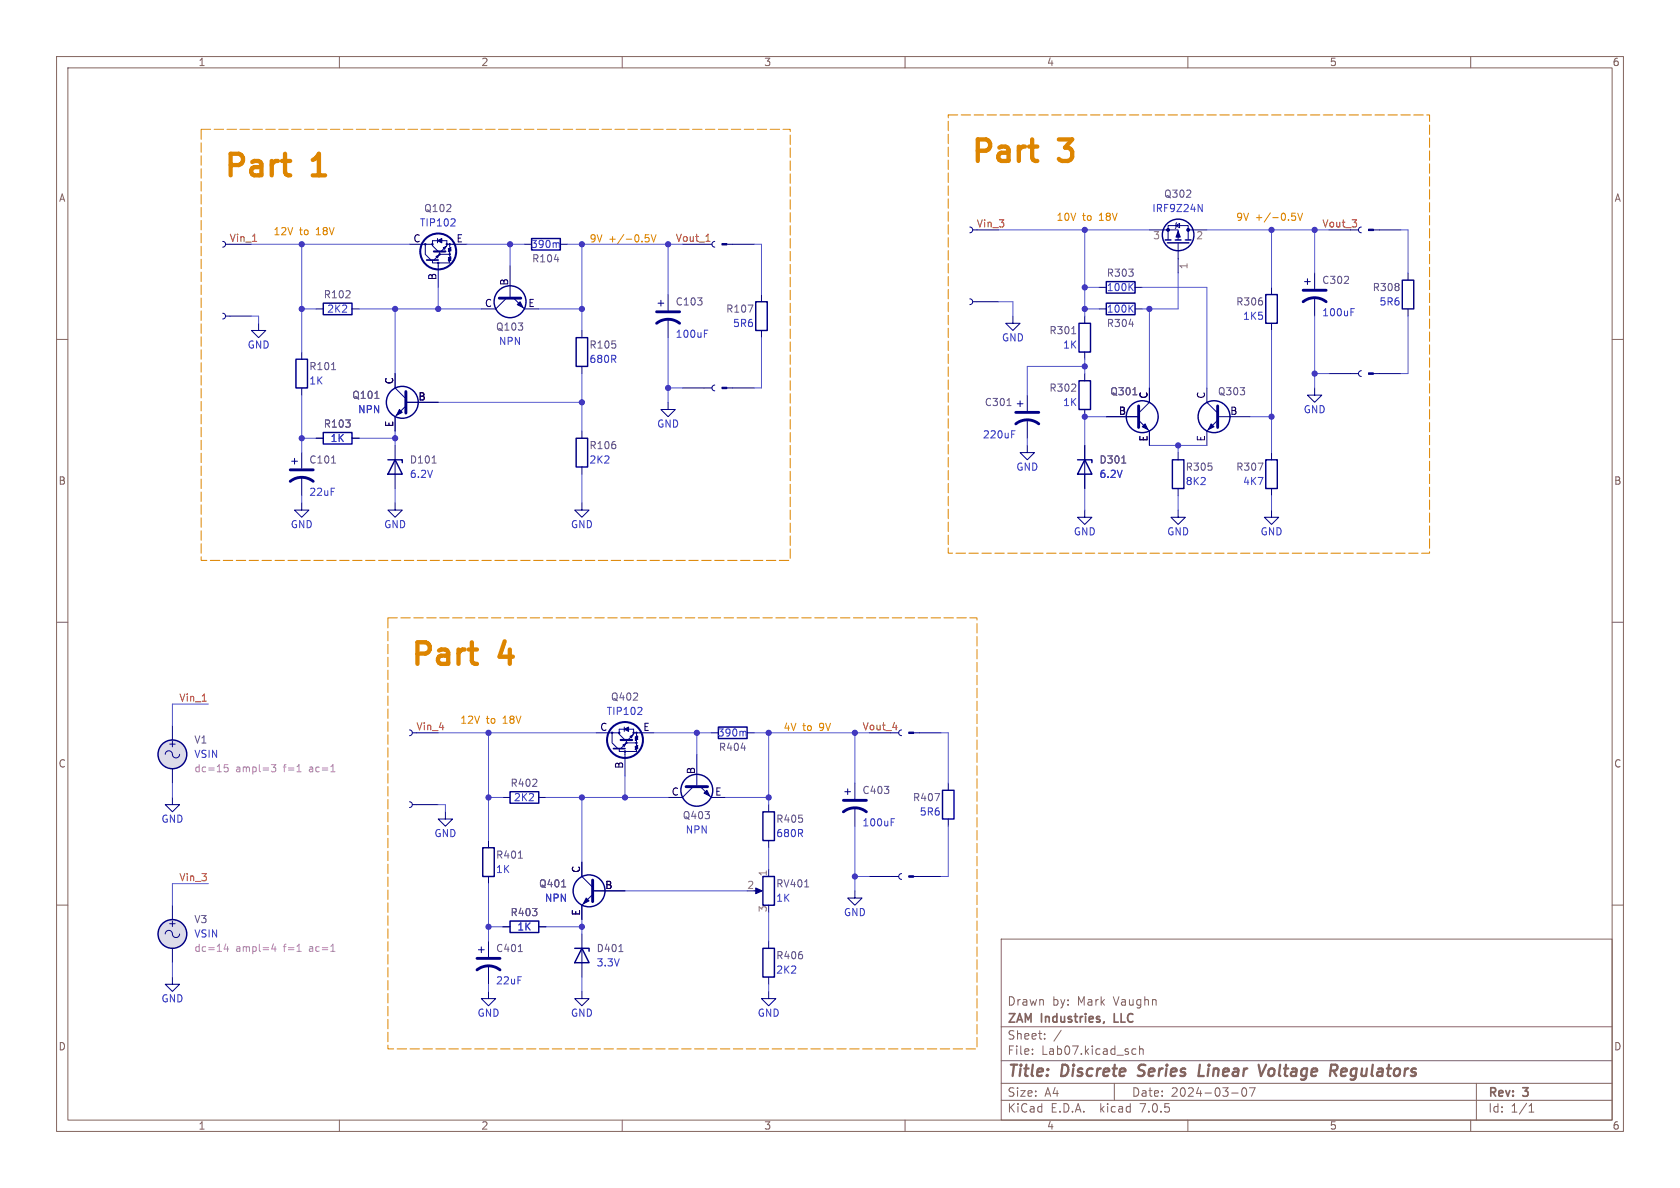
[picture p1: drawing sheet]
<svg xmlns="http://www.w3.org/2000/svg" width="297mm" height="210mm" viewBox="0 0 297 210" stroke-linecap="round" stroke-linejoin="round" font-family="sans-serif">
<g fill="none" stroke="#83655e" stroke-width=".18">
<path d="M10 10h277v190h-277zM12 12h273v186h-273zM60 10v2M110 10v2M160 10v2M210 10v2M260 10v2M10 60h2M285 60h2M10 110h2M285 110h2M10 160h2"/>
<path d="M285 160h2M177 166h108v32h-108zM60 198v2M110 198v2M160 198v2M177 194.5h108M177 191.5h108M177 187.5h108M177 181.5h108M182.5 186.3v.1M182.5 185.5v.1M184.7 183.6v.1"/>
<path d="M184.7 182.8v.1M187.6 182.1l-1.3 2M197 191.5v3M200.2 186.3h.6M200.2 185.5h.6M201.5 185.5l.2-.1 .3 .1 .1 .9M201.5 184.9v1.5M210 198v2M217.7 193.2h1.2M219.7 192.4l.2-.1a.81 .81 0 0 1 .6 .6 .81 .81 0 0 1-.3 .8l-.2 .1a.81 .81 0 0 1-.3-1.4zM220.9 192.3h1l-.7 1.5M260 198v2"/>
<path d="M261 191.5v6.5M270.3 196.6h.9M270.3 195.5l.4-.4v1.5"/>
</g>
<path d="M212.1 188.2l-.2 2h.9M222.5 188.2l.4 2 .9-2M235.2 189.3h.8a.55 .55 0 0 0 .4-.5 .55 .55 0 0 0-.3-.6h-.7l-.3 2M235.7 189.3l.6 .9" fill="none" stroke="#83655e" stroke-width=".4"/>
<path d="M195.2 180.6l-.1 .2" fill="none" stroke="#83655e" stroke-width=".3"/>
<g fill="none" stroke="#000084" stroke-width=".25">
<path d="M57.1 53.6h5.1v2h-5.1zM94 42.2h5.1v2h-5.1zM101.9 59.7h2v5.1h-2zM133.6 53.3h2v5.1h-2zM190.8 57.2h2v5h-2zM195.6 49.8h5.1v2h-5.1zM195.6 53.6h5.1v2h-5.1zM206 42.4h1M206.4 42.9h3.8M207.8 42.4h1M209.5 42.4h1.1M223.8 52.1h2v5.1h-2z"/>
<path d="M247.9 49.5h2v5.1h-2zM52.3 63.5h2.1v5.1h-2.1zM57.1 76.5h5.1v2h-5.1zM101.9 77.5h2v5.1h-2zM190.8 67.3h2v5.1h-2zM68.6 81.3h2.5v.5M69.8 81.3l1.3 2.5h-2.5zM190.5 81.3h2.5v.5M191.8 81.3l1.2 2.5h-2.5zM207.3 81.3h2v5.1h-2zM223.8 81.3h2v5.1h-2zM90.2 140h5v2h-5z"/>
<path d="M127 128.5h5.1v2.1h-5.1zM166.6 139.7h2.1v5.1h-2.1zM85.3 149.9h2.1v5h-2.1zM134.9 143.5h2v5.1h-2zM134.9 154.9h2v5.1h-2zM90.2 162.8h5v2h-5zM101.6 167.6h2.5v.5M102.9 167.6l1.2 2.6h-2.5zM134.9 167.6h2v5.1h-2z"/>
<circle cx="90.2" cy="53.3" r="2.82"/>
<circle cx="208.3" cy="41.5" r="2.79"/>
<circle cx="71.1" cy="71.1" r="2.82"/>
<circle cx="201.9" cy="73.7" r="2.82"/>
<circle cx="214.6" cy="73.7" r="2.82"/>
<circle cx="30.5" cy="133.3" r="2.54"/>
<circle cx="123.2" cy="139.7" r="2.82"/>
<circle cx="104.1" cy="157.5" r="2.82"/>
<circle cx="30.5" cy="165.1" r="2.54"/>
</g>
<g fill="none" stroke="#000084" stroke-width=".18">
<path d="M207.9 39.9l.6-.4v.8zM208 39.4l-.1 .1v.8l-.1 .1M39.4 55.4l.3 .1 .2 .4-.2 .4-.3 .1M39.4 42.7l.3 .1 .2 .4-.2 .4-.3 .1M39.9 55.9h4.5M39.9 43.2h4.5M45.7 57.2v1.2h1.3l-1.3 1.3-1.3-1.3h1.3M55.9 54.6h1.2M62.2 54.6h1.3M72.4 43.2h2.7M77.1 45.3l.5-.2-.3 .5zM77.3 42.2v.7"/>
<path d="M77.3 42.5h-.8v.7M77.5 44.5l-1-1.1v-.2h-1.3v1.8l1 1M77.5 46.6v4.2M77.7 44.5v.5l-1 1M78.1 42.5h.9v.7M78.4 43.8l.5-.2-.3 .5zM79.5 45v.3l.3 .2-.6 .1 .6 .1-.6 .1 .6 .2-.6 .1 .3 .1v.3h-3v-.5M79.5 43.2h-.5v.2l-1 1.1M79.5 43.2v.5l.3 .1-.6 .1 .6 .2-.6 .1 .6 .1-.6 .2 .3 .1v.4h-1.8M79.5 43.2h3M89.5 52.7l-1.9 1.9h-2.5M90.2 47v5.7"/>
<path d="M90.8 52.7l1.9 1.9h2.5M92.7 43.2h1.3M99.1 43.2h1.2M102.9 58.4v1.3M116.3 53.6h1M116.8 53.1v1M118.1 52.1v2.8M118.1 56.4v3.3M120.6 43.2h5.3M126.4 42.7l-.4 .1-.1 .4 .1 .3 .4 .2M128.5 43.2h4.8M134.6 52.1v1.2"/>
<path d="M134.6 58.4v1.3M171.4 52.8l.4 .2 .2 .4-.2 .3-.4 .1M171.4 40.1l.4 .2 .2 .4-.2 .3-.4 .1M172 53.3h4.5M172 40.6h4.5M179.1 55.9v1.3h1.2l-1.2 1.2-1.3-1.2h1.3M191.8 55.9v1.3M194.3 50.8h1.3M194.3 54.6h1.3M200.7 50.8h1.2M200.7 54.6h1.2M203.2 40.6h5.1v1.8"/>
<path d="M206.5 42.4v-2.5h3.6v2.5M208.3 42.9v5.4M210.1 40.6h3.3M224.8 50.8v1.3M224.8 57.2v1.2M230.6 49.8h1M231.1 49.3v1M232.4 48.3v2.8M232.4 52.6v3.3M234.9 40.6h5.3M240.7 40.1l-.4 .2-.1 .3 .1 .4 .4 .1M242.8 40.6h4.8"/>
<path d="M248.9 48.3v1.2M248.9 54.6v1.3M53.3 62.2v1.3M53.3 68.6v1.3M55.9 77.5h1.2M62.2 77.5h1.3M69.8 66v2.6l2 1.9M69.8 78.7v7.7M71.8 71.8l-2 1.9v2.5M71.8 71.1h5.7M102.9 64.8v1.2M102.9 76.2v1.3"/>
<path d="M118.1 71.1v1.3h1.3l-1.3 1.3-1.3-1.3h1.3M120.6 68.6h5.3M126.4 68.1l-.4 .1-.1 .4 .1 .3 .4 .2M128.5 68.6h4.8M179.8 71.4h1M180.3 70.9v1M181.6 78.7v1.3h-1.3l1.3 1.3 1.3-1.3h-1.3M181.6 69.9v2.7M181.6 74.2v3.3M191.8 62.2v1.3M191.8 66v1.3M191.8 72.4v1.3"/>
<path d="M191.8 78.7v7.7M195.6 73.7h5.7M201.3 74.3l1.9 1.9v2.5M203.2 68.6v2.5l-1.9 1.9M213.4 68.6v2.5l1.9 1.9M215.3 74.3l-1.9 1.9v2.5M215.3 73.7h5.7M232.4 68.6v1.3h1.3l-1.3 1.2-1.3-1.2h1.3M234.9 66h5.3M240.7 65.5l-.4 .2-.1 .3 .1 .4 .4 .1M242.8 66h4.8M51.6 81.5h1"/>
<path d="M52.1 81v1M53.3 88.9v1.3h1.3l-1.3 1.2-1.2-1.2h1.2M53.3 80v2.8M53.3 84.3v3.3M69.8 88.9v1.3h1.3l-1.3 1.2-1.2-1.2h1.2M102.9 88.9v1.3h1.2l-1.2 1.2-1.3-1.2h1.3M102.9 82.6v1.2M191.8 90.2v1.2h1.2l-1.2 1.3-1.3-1.3h1.3M208.3 90.2v1.2h1.2l-1.2 1.3-1.3-1.3h1.3M208.3 80v1.3M208.3 86.4v1.2M224.8 90.2v1.2h1.3l-1.3 1.3-1.3-1.3h1.3"/>
<path d="M224.8 80v1.3M224.8 86.4v1.2M29.2 133.4a.67 .67 0 0 1 .8-.7 .67 .67 0 0 1 .5 .9 .64 .64 0 0 0 .7 .4 .64 .64 0 0 0 .5-.6M30.5 128.3v2.5M30.5 135.9v2.5M72.4 129l.4 .2 .1 .4-.2 .3-.3 .1M72.9 129.5h4.6M105.4 129.5h2.7M110.1 131.7l.5-.3-.2 .6zM110.4 128.5v.8M110.4 128.9h-.9v.6M110.5 130.8l-1-1v-.3h-1.3v1.8l1 1"/>
<path d="M110.5 133v4.2M110.7 130.8v.5l-1 1M111.1 128.9h.9v.6M111.4 130.2l.5-.3-.3 .5zM112.5 131.3v.4l.3 .1-.5 .2 .5 .1-.5 .1 .5 .1-.5 .2 .2 .1v.2h-3v-.5M112.5 129.5h-.5v.3l-1 1M112.5 129.5v.5l.3 .2-.5 .1 .5 .1-.5 .2 .5 .1-.5 .1 .2 .1v.4h-1.8M112.5 129.5h3.1M122.6 139.1l-2 1.9h-2.5M123.2 133.4v5.7M123.8 139.1l1.9 1.9h2.6M125.7 129.5h1.3"/>
<path d="M132.1 129.5h1.2M149.4 140h1M149.9 139.4v1.1M151.1 138.4v2.8M153.7 129.5h5.2M159.4 129l-.4 .2-.1 .3 .1 .4 .4 .1M161.5 129.5h4.9M167.6 138.4v1.3M30.5 141v1.2h1.2l-1.2 1.3-1.3-1.3h1.3M72.4 141.7l.4 .2 .1 .4-.2 .3-.3 .1M72.9 142.2h4.6M78.7 143.5v1.3h1.3l-1.3 1.3-1.2-1.3h1.2"/>
<path d="M86.4 148.6v1.3M86.4 154.9v1.3M88.9 141h1.3M95.2 141h1.3M102.9 152.4v2.5l1.9 1.9M104.8 158.1l-1.9 1.9v2.6M104.8 157.5h5.7M133.3 157.5h1.1M135.9 142.2v1.3M135.9 148.6v1.3M135.9 153.7v1.2M151.1 157.5v1.3h1.3l-1.3 1.2-1.2-1.2h1.2"/>
<path d="M151.1 142.7v3.4M153.7 154.9h5.2M159.4 154.4l-.4 .2-.1 .3 .1 .4 .4 .1M161.5 154.9h4.9M167.6 144.8v1.3M29.2 165.1a.67 .67 0 0 1 .8-.6 .67 .67 0 0 1 .5 .8 .64 .64 0 0 0 .7 .4 .64 .64 0 0 0 .5-.6M30.5 172.7v1.3h1.2l-1.2 1.3-1.3-1.3h1.3M30.5 160v2.6M30.5 167.6v2.6M84.6 167.9h1M85.1 167.4v1M86.4 175.3v1.2h1.2l-1.2 1.3-1.3-1.3h1.3"/>
<path d="M86.4 166.4v2.8M86.4 170.7v3.3M88.9 163.8h1.3M95.2 163.8h1.3M102.9 175.3v1.2h1.2l-1.2 1.3-1.3-1.3h1.3M102.9 165.1v7.6M135.9 175.3v1.2h1.3l-1.3 1.3-1.3-1.3h1.3M135.9 166.4v1.2M135.9 172.7v1.3"/>
<circle cx="75.2" cy="43.2" r=".13"/>
<circle cx="76.5" cy="43.2" r=".13"/>
<circle cx="77.5" cy="46.5" r=".13"/>
<circle cx="77.7" cy="45" r=".13"/>
<circle cx="79" cy="43.2" r=".13"/>
<circle cx="79.5" cy="45" r=".13"/>
<circle cx="79.5" cy="43.2" r=".13"/>
<circle cx="108.2" cy="129.5" r=".13"/>
<circle cx="109.5" cy="129.5" r=".13"/>
<circle cx="110.5" cy="132.8" r=".13"/>
<circle cx="110.7" cy="131.3" r=".13"/>
<circle cx="112" cy="129.5" r=".13"/>
<circle cx="112.5" cy="131.3" r=".13"/>
<circle cx="112.5" cy="129.5" r=".13"/>
</g>
<g fill="none" stroke="#000084" stroke-width=".51">
<path d="M88.3 52.7h3.8M116.1 57.2a3.3 3.3 0 0 1 4 0M116.1 55.1h4M230.4 53.3a3.3 3.3 0 0 1 4 0M230.4 51.3h4M71.8 69.2v3.8M179.6 74.9a3.3 3.3 0 0 1 4 0M179.6 72.9h4M201.3 71.8v3.8M215.3 71.8v3.8M51.3 85.1a3.3 3.3 0 0 1 4.1 0M51.3 83.1h4.1"/>
<path d="M121.3 139.1h3.8M104.8 155.6v3.8M149.1 143.5a3.3 3.3 0 0 1 4.1 0M149.1 141.5h4.1M84.3 171.5a3.3 3.3 0 0 1 4.1 0M84.3 169.4h4.1"/>
</g>
<g fill="none" stroke="#655885" stroke-width=".18">
<path d="M189.5 59h.7M58.6 65.3h.7M66.3 70.4h.7M178 71.7h.8M200.3 69.8h.7M58.6 81.9h.7M76.4 81.9h.7M198.3 81.9h.7M91.6 151.7h.8M99.3 156.8h.7M142.3 156.8h.7M91.6 168.2h.8"/>
<path d="M109.4 168.2h.7"/>
</g>
<path d="M79.7 39.9h.8M80.4 38.8v.4M211.8 36.1l.7 1.3v-1.3M98.7 42.9l.2 .2v.7M124.5 58.4h.6M238.8 54.6h.6M178.8 76.1h.7M112.7 126.3h.8M113.4 125.2v.4M131.7 129.3l.2 .2v.6M157.6 144.7h.6" fill="none" stroke="#353dd0" stroke-width=".18"/>
<g fill="#000084" stroke="#000084" stroke-width=".18">
<path d="M160.7 129.4h.8v.3h-.8z"/>
<path d="M241.9 65.9h.9v.3h-.9z"/>
<path d="M125 139.7l.5 1-1-.5z"/>
<path d="M160.7 154.8h.8v.3h-.8z"/>
<path d="M208.3 40.9l.4 1h-.8z"/>
<path d="M241.9 40.5h.9v.3h-.9z"/>
<path d="M133.6 157l1.1 .5-1.1 .5z"/>
<path d="M214.1 74.9l.5 .5-1 .5z"/>
<path d="M201.9 75.4l.5-.5 .5 1z"/>
<path d="M103.6 158.8l.5 .5-1 .5z"/>
<path d="M70.6 72.4l.5 .5-1 .5z"/>
<path d="M91.4 53.8l.5-.5 .6 1.1z"/>
<path d="M77.3 42.5l.8-.3v.7z"/>
<path d="M127.6 43.1h.9v.2h-.9z"/>
<path d="M127.6 68.5h.9v.2h-.9z"/>
<path d="M110.4 128.9l.7-.4v.8z"/>
<circle cx="206.5" cy="40.6" r=".25"/>
<circle cx="210.1" cy="40.6" r=".25"/>
</g>
<path d="M75.4 46h2.1M108.5 132.3h2" fill="none" stroke="#000084" stroke-width=".3"/>
<path d="M76.7 44.5h2M109.7 130.8h2.1" fill="none" stroke="#000084" stroke-width=".38"/>
<g fill="none" stroke="#000084" stroke-width=".36">
<circle cx="77.5" cy="44.4" r="3.2"/>
<circle cx="110.5" cy="130.8" r="3.2"/>
</g>
<g fill="#dcdbe8" stroke="#dcdbe8" stroke-width=".18">
<circle cx="30.5" cy="165.1" r="2.54"/>
<circle cx="30.5" cy="133.3" r="2.54"/>
</g>
<path d="M39.7 135.2h.6M39.7 135.7l.4-.1 .2 .3-.1 .5h-.5M48 135.2h.8l-.5 .4 .4 .2v.5l-.2 .1h-.5M52.5 136.4h.7M58.5 136.4h.7M39.9 166.9l-.3 .9h.8M40.2 167.3v.9M48.3 166.9l-.3 .9h.8M48.6 167.3v.9M52.5 168.2h.7M58.5 168.2h.7" fill="none" stroke="#b277b2" stroke-width=".18"/>
<path d="M44.7 42.7h.7M124.8 42.7h.7M35.8 123.9h.7M157.8 128.6h.8" fill="none" stroke="#b42d25" stroke-width=".18"/>
<path d="M229 37.7h-.6l-.1 .6 .2-.1h.4l.2 .2-.1 .4-.2 .2-.5-.2M229.4 37.7l.4 1.3 .5-1.3M114.7 41.5h-.6l-.1 .6 .2-.1h.4l.2 .2-.1 .4-.2 .2-.5-.2M115.1 41.5l.4 1.3 .5-1.3" fill="none" stroke="#dd8500" stroke-width=".18"/>
<path d="M35.6 22.9h104.1v76.2h-104.1v-76.2M167.6 20.3h85.1v77.5h-85.1v-77.5M68.6 109.2h104.1v76.2h-104.1v-76.2" fill="none" stroke="#dd8500" stroke-width=".18" stroke-dasharray="1.7 .6"/>
<g fill="none" stroke="#5256d0" stroke-width=".18">
<path d="M44.4 43.2h28M44.4 55.9h1.3v1.3M53.3 43.2v19M53.3 54.6h2.6M63.5 54.6h21.6M69.8 54.6v11.4M77.5 50.8v3.8M82.5 43.2h10.2M90.2 43.2v3.8M95.2 54.6h7.7M100.3 43.2h20.3M102.9 43.2v15.2"/>
<path d="M118.1 43.2v8.9M118.1 59.7v11.4M133.3 43.2h1.3v8.9M134.6 59.7v8.9h-1.3M176.5 40.6h26.7M176.5 53.3h2.6v2.6M191.8 54.6h2.5M191.8 40.6v15.3M191.8 50.8h2.5M201.9 50.8h11.5v17.8M203.2 54.6v14M208.3 48.3v6.3h-6.4"/>
<path d="M213.4 40.6h21.5M224.8 40.6v10.2M224.8 58.4v21.6M232.4 40.6v7.7M232.4 55.9v12.7M247.6 40.6h1.3v7.7M248.9 55.9v10.1h-1.3M53.3 69.9v10.1M53.3 77.5h2.6M63.5 77.5h6.3M69.8 76.2v2.5M77.5 71.1h25.4"/>
<path d="M102.9 66v10.2M118.1 68.6h2.5M181.6 77.5v1.2M191.8 64.8h-10.2v5.1M191.8 63.5v2.5M195.6 73.7h-3.8v5M203.2 78.7h10.2M208.3 78.7v1.3M221 73.7h3.8M232.4 66h2.5M53.3 87.6v1.3M69.8 86.4v2.5"/>
<path d="M102.9 83.8v5.1M191.8 86.4v3.8M208.3 87.6v2.6M224.8 87.6v2.6M30.5 138.4v2.6M36.8 124.5h-6.3v3.8M77.5 129.5h27.9M86.4 129.5v19.1M110.5 137.2v3.8M115.6 129.5h10.1M123.2 129.5v3.9M133.3 129.5h20.4"/>
<path d="M135.9 129.5v12.7M151.1 129.5v8.9M166.4 129.5h1.2v8.9M36.8 156.2h-6.3v3.8M77.5 142.2h1.2v1.3M86.4 141h2.5M86.4 156.2v10.2M96.5 141h21.6M102.9 141v11.4M110.5 157.5h21.6M128.3 141h7.6M135.9 149.9v3.8"/>
<path d="M151.1 146.1v11.4M151.1 154.9h2.6M167.6 146.1v8.8h-1.2M30.5 170.2v2.5M86.4 174v1.3M86.4 163.8h2.5M96.5 163.8h6.4M102.9 162.6v2.5M102.9 172.7v2.6M135.9 161.3v5.1M135.9 174v1.3"/>
</g>
<g fill="#4026c4" stroke="#4026c4" stroke-width=".18">
<circle cx="102.9" cy="54.6" r=".46"/>
<circle cx="118.1" cy="43.2" r=".46"/>
<circle cx="102.9" cy="43.2" r=".46"/>
<circle cx="102.9" cy="71.1" r=".46"/>
<circle cx="118.1" cy="68.6" r=".46"/>
<circle cx="151.1" cy="129.5" r=".46"/>
<circle cx="191.8" cy="73.7" r=".46"/>
<circle cx="135.9" cy="141" r=".46"/>
<circle cx="123.2" cy="129.5" r=".46"/>
<circle cx="135.9" cy="129.5" r=".46"/>
<circle cx="191.8" cy="64.8" r=".46"/>
<circle cx="208.3" cy="78.7" r=".46"/>
<circle cx="151.1" cy="154.9" r=".46"/>
<circle cx="191.8" cy="40.6" r=".46"/>
<circle cx="203.2" cy="54.6" r=".46"/>
<circle cx="191.8" cy="50.8" r=".46"/>
<circle cx="191.8" cy="54.6" r=".46"/>
<circle cx="232.4" cy="66" r=".46"/>
<circle cx="224.8" cy="73.7" r=".46"/>
<circle cx="224.8" cy="40.6" r=".46"/>
<circle cx="232.4" cy="40.6" r=".46"/>
<circle cx="110.5" cy="141" r=".46"/>
<circle cx="102.9" cy="141" r=".46"/>
<circle cx="102.9" cy="163.8" r=".46"/>
<circle cx="86.4" cy="163.8" r=".46"/>
<circle cx="53.3" cy="43.2" r=".46"/>
<circle cx="53.3" cy="54.6" r=".46"/>
<circle cx="69.8" cy="77.5" r=".46"/>
<circle cx="69.8" cy="54.6" r=".46"/>
<circle cx="77.5" cy="54.6" r=".46"/>
<circle cx="90.2" cy="43.2" r=".46"/>
<circle cx="53.3" cy="77.5" r=".46"/>
<circle cx="86.4" cy="141" r=".46"/>
<circle cx="86.4" cy="129.5" r=".46"/>
</g>
<g font-size="5.3" fill="#dd8500">
<text x="171.4" y="29">Part</text>
<text x="187.3" y="29">3</text>
<text x="39.4" y="31.5">Part</text>
<text x="55.2" y="31.5">1</text>
<text x="72.4" y="117.9">Part</text>
<text x="88.2" y="117.9">4</text>
</g>
<g font-size="2.8" fill="#83655e">
<text x="178" y="190.8">Title:</text>
<text x="187.5" y="190.8">Discrete</text>
<text x="201.7" y="190.8">Series</text>
<text x="212.9" y="190.8">Linear</text>
<text x="224.2" y="190.8">Voltage</text>
<text x="237.4" y="190.8">Regulators</text>
</g>
<g font-size="2.1" fill="#83655e">
<text x="178" y="177.9">Drawn</text>
<text x="185.9" y="177.9">by:</text>
<text x="190.4" y="177.9">Mark</text>
<text x="196.8" y="177.9">Vaughn</text>
<text x="178" y="183.9">Sheet:</text>
<text x="178" y="181.1">ZAM</text>
<text x="184" y="181.1">Industries,</text>
<text x="197.3" y="181.1">LLC</text>
<text x="178" y="186.6">File:</text>
<text x="184" y="186.6">Lab07.kicad_sch</text>
<text x="178" y="196.8">KiCad</text>
<text x="178" y="194">Size:</text>
<text x="184.6" y="194">A4</text>
<text x="185.7" y="196.8">E.D.A.</text>
<text x="194.4" y="196.8">kicad</text>
<text x="200" y="194">Date:</text>
<text x="201.5" y="196.8">7.0.5</text>
<text x="206.9" y="194">2024-03-07</text>
<text x="263" y="194.2">Rev:</text>
<text x="263" y="196.8">Id:</text>
<text x="267" y="196.8">1/1</text>
<text x="269.2" y="194.2">3</text>
</g>
<g font-size="1.8" fill="#83655e">
<text x="35" y="11.8">1</text>
<text x="85" y="11.8">2</text>
<text x="135" y="11.8">3</text>
<text x="185" y="11.8">4</text>
<text x="235" y="11.8">5</text>
<text x="285" y="11.8">6</text>
<text x="10.4" y="35.8">A</text>
<text x="285.4" y="35.8">A</text>
<text x="10.3" y="85.8">B</text>
<text x="285.3" y="85.8">B</text>
<text x="10.3" y="135.8">C</text>
<text x="285.3" y="135.8">C</text>
<text x="10.3" y="185.8">D</text>
<text x="285.3" y="185.8">D</text>
<text x="35" y="199.8">1</text>
<text x="85" y="199.8">2</text>
<text x="135" y="199.8">3</text>
<text x="185" y="199.8">4</text>
<text x="235" y="199.8">5</text>
<text x="285" y="199.8">6</text>
</g>
<g font-size="1.8" fill="#655885">
<text x="205.7" y="35.1">Q302</text>
<text x="74.9" y="37.7">Q102</text>
<text x="94" y="46.5">R104</text>
<text x="57.2" y="52.9">R102</text>
<text x="195.6" y="49.1">R303</text>
<text x="233.7" y="50.4">C302</text>
<text x="242.6" y="51.6">R308</text>
<text x="87.6" y="58.6">Q103</text>
<text x="119.4" y="54.2">C103</text>
<text x="128.3" y="55.4">R107</text>
<text x="185.5" y="59.2">R301</text>
<text x="195.6" y="58">R304</text>
<text x="218.5" y="54.2">R306</text>
<text x="54.6" y="65.6">R101</text>
<text x="104.1" y="61.8">R105</text>
<text x="62.2" y="70.7">Q101</text>
<text x="174" y="71.9">C301</text>
<text x="185.5" y="69.4">R302</text>
<text x="196.2" y="70">Q301</text>
<text x="215.3" y="70">Q303</text>
<text x="57.2" y="75.8">R103</text>
<text x="54.6" y="82.1">C101</text>
<text x="72.4" y="82.1">D101</text>
<text x="104.1" y="79.6">R106</text>
<text x="194.3" y="82.1">D301</text>
<text x="209.6" y="83.4">R305</text>
<text x="218.5" y="83.4">R307</text>
<text x="107.9" y="124">Q402</text>
<text x="34.3" y="131.6">V1</text>
<text x="127" y="132.9">R404</text>
<text x="90.2" y="139.3">R402</text>
<text x="152.4" y="140.5">C403</text>
<text x="161.3" y="141.8">R407</text>
<text x="120.6" y="145">Q403</text>
<text x="137.2" y="145.6">R405</text>
<text x="87.6" y="152">R401</text>
<text x="95.2" y="157">Q401</text>
<text x="137.2" y="157">RV401</text>
<text x="34.3" y="163.3">V3</text>
<text x="90.2" y="162.1">R403</text>
<text x="87.6" y="168.5">C401</text>
<text x="105.4" y="168.5">D401</text>
<text x="137.2" y="169.7">R406</text>
</g>
<g font-size="1.8" fill="#dd8500">
<text x="48.3" y="41.7">12V</text>
<text x="52.9" y="41.7">to</text>
<text x="55.8" y="41.7">18V</text>
<text x="186.7" y="39.1">10V</text>
<text x="191.3" y="39.1">to</text>
<text x="194.3" y="39.1">18V</text>
<text x="218.4" y="39.1">9V +/-0.5V</text>
<text x="104.1" y="42.9">9V +/-0.5V</text>
<text x="81.3" y="128">12V</text>
<text x="85.9" y="128">to</text>
<text x="88.9" y="128">18V</text>
<text x="138.4" y="129.3">4V to</text>
<text x="144.8" y="129.3">9V</text>
</g>
<g font-size="1.8" fill="#353dd0">
<text x="74.2" y="40.2">TIP102</text>
<text x="203.7" y="37.7">IRF9Z24N</text>
<text x="93.8" y="44">390m</text>
<text x="195.6" y="51.6">100K</text>
<text x="57.8" y="55.4">2K2</text>
<text x="119.4" y="59.9">100uF</text>
<text x="129.5" y="58">5R6</text>
<text x="195.6" y="55.4">100K</text>
<text x="219.7" y="56.7">1K5</text>
<text x="233.7" y="56.1">100uF</text>
<text x="243.8" y="54.2">5R6</text>
<text x="43.7" y="61.8">GND</text>
<text x="88.1" y="61.2">NPN</text>
<text x="104.1" y="64.3">680R</text>
<text x="177.1" y="60.5">GND</text>
<text x="187.9" y="61.8">1K</text>
<text x="54.6" y="68.1">1K</text>
<text x="187.9" y="71.9">1K</text>
<text x="63.2" y="73.2">NPN</text>
<text x="116.1" y="75.8">GND</text>
<text x="173.7" y="77.7">220uF</text>
<text x="230.4" y="73.2">GND</text>
<text x="58.4" y="78.3">1K</text>
<text x="104.1" y="82.1">2K2</text>
<text x="179.6" y="83.4">GND</text>
<text x="54.6" y="87.8">22uF</text>
<text x="72.4" y="84.6">6.2V</text>
<text x="194.3" y="84.6">6.2V</text>
<text x="209.6" y="85.9">8K2</text>
<text x="219.7" y="85.9">4K7</text>
<text x="51.3" y="93.5">GND</text>
<text x="67.9" y="93.5">GND</text>
<text x="100.9" y="93.5">GND</text>
<text x="189.8" y="94.8">GND</text>
<text x="206.3" y="94.8">GND</text>
<text x="222.8" y="94.8">GND</text>
<text x="107.2" y="126.6">TIP102</text>
<text x="126.8" y="130.4">390m</text>
<text x="34.3" y="134.1">VSIN</text>
<text x="90.8" y="141.8">2K2</text>
<text x="28.5" y="145.6">GND</text>
<text x="76.7" y="148.1">GND</text>
<text x="121.2" y="147.5">NPN</text>
<text x="137.2" y="148.1">680R</text>
<text x="152.4" y="146.2">100uF</text>
<text x="162.5" y="144.3">5R6</text>
<text x="87.6" y="154.5">1K</text>
<text x="96.3" y="159.6">NPN</text>
<text x="137.2" y="159.6">1K</text>
<text x="34.3" y="165.9">VSIN</text>
<text x="91.4" y="164.7">1K</text>
<text x="149.1" y="162.1">GND</text>
<text x="105.4" y="171">3.3V</text>
<text x="137.2" y="172.3">2K2</text>
<text x="28.5" y="177.4">GND</text>
<text x="84.4" y="179.9">GND</text>
<text x="87.6" y="174.2">22uF</text>
<text x="100.9" y="179.9">GND</text>
<text x="133.9" y="179.9">GND</text>
</g>
<g font-size="1.8" fill="#b42d25">
<text x="172.7" y="40.3">Vin_3</text>
<text x="233.7" y="40.3">Vout_3</text>
<text x="40.6" y="42.8">Vin_1</text>
<text x="119.4" y="42.8">Vout_1</text>
<text x="31.7" y="124.1">Vin_1</text>
<text x="73.6" y="129.2">Vin_4</text>
<text x="152.4" y="129.2">Vout_4</text>
<text x="31.7" y="155.9">Vin_3</text>
</g>
<g font-size="1.8" fill="#15005e">
<text x="73" y="42.9">C</text>
<text x="80.6" y="42.9">E</text>
<text x="77.2" y="49.6" transform="rotate(-90 77.2 49.6)">B</text>
<text x="89.9" y="50.5" transform="rotate(-90 89.9 50.5)">B</text>
<text x="85.7" y="54.4">C</text>
<text x="93.3" y="54.4">E</text>
<text x="69.6" y="68" transform="rotate(-90 69.6 68)">C</text>
<text x="73.9" y="70.9">B</text>
<text x="202.9" y="70.5" transform="rotate(-90 202.9 70.5)">C</text>
<text x="213.1" y="70.5" transform="rotate(-90 213.1 70.5)">C</text>
<text x="69.6" y="75.6" transform="rotate(-90 69.6 75.6)">E</text>
<text x="197.7" y="73.4">B</text>
<text x="217.4" y="73.4">B</text>
<text x="202.9" y="78.1" transform="rotate(-90 202.9 78.1)">E</text>
<text x="213.1" y="78.1" transform="rotate(-90 213.1 78.1)">E</text>
<text x="106" y="129.3">C</text>
<text x="113.7" y="129.3">E</text>
<text x="110.2" y="136" transform="rotate(-90 110.2 136)">B</text>
<text x="122.9" y="136.9" transform="rotate(-90 122.9 136.9)">B</text>
<text x="118.7" y="140.7">C</text>
<text x="126.4" y="140.7">E</text>
<text x="102.6" y="154.4" transform="rotate(-90 102.6 154.4)">C</text>
<text x="102.6" y="161.9" transform="rotate(-90 102.6 161.9)">E</text>
<text x="106.9" y="157.2">B</text>
</g>
<g font-size="1.8" fill="#848484">
<text x="203.8" y="42.5">3</text>
<text x="210.2" y="47.7" transform="rotate(-90 210.2 47.7)">1</text>
<text x="211.4" y="42.5">2</text>
<text x="135.6" y="155" transform="rotate(-90 135.6 155)">1</text>
<text x="132" y="157.2">2</text>
<text x="135.6" y="161.3" transform="rotate(-90 135.6 161.3)">3</text>
</g>
<g font-size="1.8" fill="#000084">
<text x="29.6" y="132.3">+</text>
<text x="29.6" y="164">+</text>
</g>
<g font-size="1.8" fill="#b277b2">
<text x="34.3" y="136.7">dc=15</text>
<text x="41.6" y="136.7">ampl=3</text>
<text x="50.2" y="136.7">f=1</text>
<text x="54.8" y="136.7">ac=1</text>
<text x="34.3" y="168.4">dc=14</text>
<text x="41.6" y="168.4">ampl=4</text>
<text x="50.2" y="168.4">f=1</text>
<text x="54.8" y="168.4">ac=1</text>
</g>
</svg>
